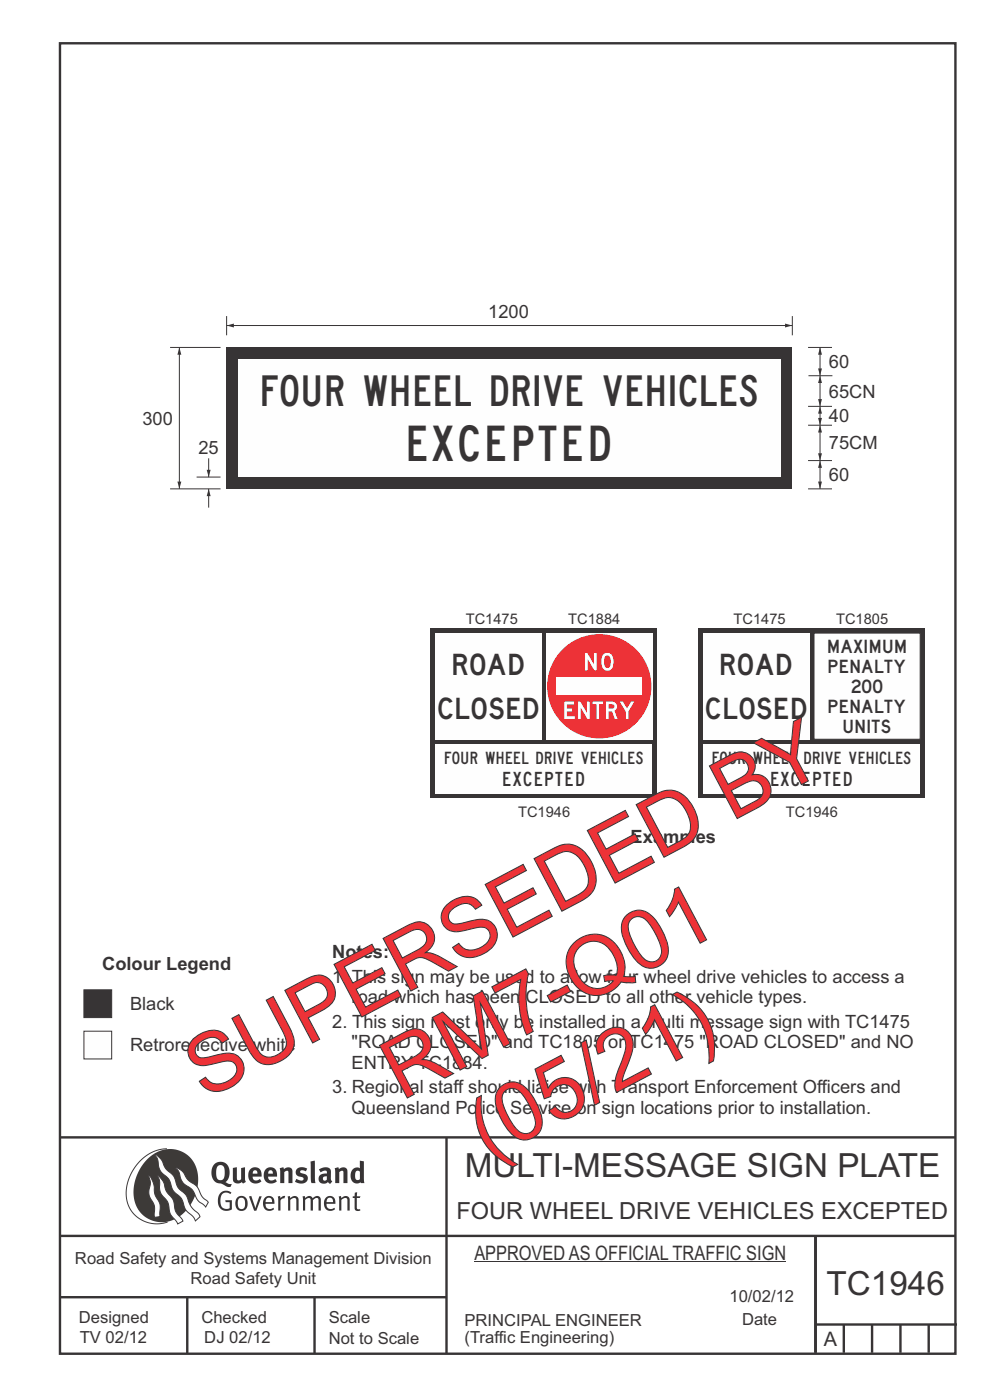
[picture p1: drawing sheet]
<svg xmlns="http://www.w3.org/2000/svg" width="210mm" height="297mm" viewBox="0 0 210 297" stroke-linecap="round" stroke-linejoin="round" font-family="sans-serif">
<g fill="none" stroke="#373435" stroke-width=".51">
<path d="M12.7 9.2h190v278h-190zM12.7 241.3h190M94.7 241.4v45.8M12.7 275.2h82M12.7 262.2h190.1M39.7 275.2v12M66.7 275.2v12M173 262.1v24.9M173 281h30M179 281v6M185 281v6M191 281v6"/>
<path d="M197 281v6"/>
</g>
<path d="M35.4 243.7a9.5 9.5 0 0 0-8.6 10.4 6.5 6.5 0 0 0 8.8 5.1" fill="none" stroke="#3d3a38" stroke-width=".21"/>
<path d="M31.3 245.9a6.1 6.1 0 0 1 7.3-1.6 6.1 6.1 0 0 1 3.4 6.6 8.8 8.8 0 0 1-7.2 8.4 6.1 6.1 0 0 1-6.4-7.5 10.5 10.5 0 0 1 2.9-5.9z" fill-rule="evenodd" fill="#3d3a38"/>
<g fill="#fefefe" stroke="#3d3a38" stroke-width=".21">
<path d="M31.6 249.4l.3 .3 .6 1.2 .4 2.5 1 2 .1 2.7-1.2 .2-.1-2.5-.9-1.8-.2-.7 .3-2.4z" fill-rule="evenodd"/>
<path d="M37.1 247.7l.6 .1 .9 .6 1.3 1.9 1.9 1.5 1.1 2.1 1.3 1.2-.6 1-1.6-1.5-1.2-2.2-2-1.5-.5-.9-.4-1.5z" fill-rule="evenodd"/>
<path d="M32.8 244.9l.4 .1 .9 .8 1 2.1 1.7 1.5 .9 2.5 1.7 1.6 1.2 2.5 1.6 1.6 .2 .5-1 .9-.4-.9-1.6-1.5-1-2.4-1.7-1.7-.9-2.4-1.8-1.7-.3-.9-.3-1.6z" fill-rule="evenodd"/>
<path d="M33.4 249.4l.5 .3 .7 1 .7 2 1.5 1.9 .5 2.5 1.4 1.8 .1 .1-1.1 .7-1.6-2.2-.6-2.5-1.4-1.9-.3-1v-1.6z" fill-rule="evenodd"/>
</g>
<g fill="#373435">
<path d="M46.8 253.1l.5-.4 .6-.1 .7 .1 .5 .3-.2 .3-.9-.3-.8 .2-.3 .7-.1 1.1 .1 .6 .3 .5 .5 .3 .6 .1 .4-.2v-1.3h-.8l-.1-.4h1.4v2l-.7 .2-.8 .1-.6-.2-.5-.5-.3-.8-.1-.9 .2-.8z" fill-rule="evenodd"/>
<path d="M50.7 254.3l.7-.2 .5 .5 .1 1.2-.2 .4-.3 .3h-.5l-.4-.4-.2-1.1zM50.4 254l-.5 1.1 .2 1.2 .8 .6 1-.2 .4-.4 .2-.5v-.8l-.2-.7-.3-.4-.5-.2h-.6z" fill-rule="evenodd"/>
<path d="M52.8 253.8l.5-.1 .9 2.6 .8-2.5h.5l-1.1 3h-.5z" fill-rule="evenodd"/>
<path d="M56.6 254.2l.4-.1 .4 .1 .2 .3 .1 .5h-1.4zM56.2 254l-.4 1v.7l.3 .6 .3 .4 .6 .2 1-.3 .2-.1-.2-.3-.6 .3-.7-.2-.3-.2-.1-.6v-.1h1.9l-.2-1.2-.8-.5-.5 .1z" fill-rule="evenodd"/>
<path d="M58.9 253.8l.5-.1 .1 .5 .4-.4 .6-.1-.2 .5-.4 .1-.4 .3v2.2h-.5z" fill-rule="evenodd"/>
<path d="M61 253.8h.5a.24 .24 0 0 0 .1 .3 .24 .24 0 0 0 .3-.2l.8-.2 .6 .5v2.6h-.4l-.1-2.3-.1-.3-.3-.1-.8 .5v2.2h-.5z" fill-rule="evenodd"/>
<path d="M64.2 253.8h.4a.23 .23 0 0 0 .2 .3 .23 .23 0 0 0 .3-.2l.5-.2 .5 .2a.23 .23 0 0 0 .3 .2 .23 .23 0 0 0 .2-.1l.8-.3 .6 .4 .1 2.7h-.5v-2.3l-.1-.3-.3-.1-.8 .5v2.2h-.5v-2.3l-.1-.3h-.3l-.8 .4v2.2h-.4z" fill-rule="evenodd"/>
<path d="M69.5 254.2l.5-.1 .4 .1 .2 .8h-1.3zM69.2 254l-.5 1 .1 .7 .2 .6 .4 .4 .4 .2 1.1-.3 .2-.1-.2-.3-.6 .3-.7-.2-.3-.3v-.6h1.9l-.2-1.2-.4-.3-.5-.2-.5 .1z" fill-rule="evenodd"/>
<path d="M71.8 253.8h.5a.24 .24 0 0 0 .1 .3 .24 .24 0 0 0 .4-.2l.7-.2 .6 .5 .1 2.6h-.5v-2.3l-.1-.3-.4-.1-.8 .5v2.2h-.5z" fill-rule="evenodd"/>
<path d="M75.3 253l.5-.1-.1 .9h.8l-.2 .3h-.6v2.2l.2 .2h.5v.3l-.2 .1-.6-.1-.4-.3v-2.4h-.4v-.3h.4z" fill-rule="evenodd"/>
<path d="M46.2 247.4l.4-.2h.4l.6 .6v1.8l-.2 .5-.4 .2h-.7l-.3-.5-.1-1.6zM45.5 246.9l-.4 .7-.2 .8v1l.3 .9 .7 .6 1 .2 1.6 .7 .4-.1 .3-.5h-.6l-.8-.4 .7-.9 .2-1.5a1.91 1.91 0 0 0-1.1-1.8 1.91 1.91 0 0 0-2.1 .3z" fill-rule="evenodd"/>
<path d="M49.4 247.8l.8-.2 .1 2.5 .1 .2 .3 .1 .4-.3v-2.3l.9-.2v2.6l.2 .5-.7 .3a.39 .39 0 0 0-.7 0h-.8l-.5-.4z" fill-rule="evenodd"/>
<path d="M53.8 248.4l.3-.1h.3l.2 .7h-1zM53.1 248l-.3 .5-.1 .8v.7l.4 .6 .5 .4 .6 .1 .7-.1 .6-.4-.4-.5-.4 .3h-.5l-.4-.1-.2-.4v-.3h1.9l-.1-1-.3-.6-1-.4-.5 .1z" fill-rule="evenodd"/>
<path d="M57.1 248.4l.2-.1h.4l.2 .7h-1zM56.4 248l-.4 .6-.1 .8 .1 .7 .4 .5 .5 .4 .6 .1 .6-.1 .6-.4-.3-.5-.6 .3h-.5l-.4-.6v-.2h1.9l-.1-1-.3-.6-.5-.3-.5-.1-.5 .1z" fill-rule="evenodd"/>
<path d="M59.3 247.8l.8-.2 .1 .4 1-.4 .7 .3 .1 .5v2.6h-.8v-2.3l-.3-.3-.6 .3v2.3h-.9z" fill-rule="evenodd"/>
<path d="M63 248l.9-.4 1.3 .3-.3 .6-.9-.2-.3 .2 .1 .3 1 .3 .4 .4v.8l-.4 .6-1.1 .2-1.1-.4 .3-.6 1 .4 .3-.1 .2-.3-.2-.3-.9-.3-.4-.3-.2-.6z" fill-rule="evenodd"/>
<path d="M68.6 249.7l.7-.2v.8l-.3 .2-.3-.1-.2-.3zM67.6 248.1l.4 .6 .8-.4 .5 .2a.35 .35 0 0 1 0 .5 .35 .35 0 0 1-.5 0l-1 .4-.2 .9 .2 .4 .3 .3h1.1a.49 .49 0 0 1 .8 .2l.5-.6-.3-.4v-1.7l-.2-.5-.4-.3-.6-.1z" fill-rule="evenodd"/>
<path d="M71 247.8l.8-.2 .1 .4 .9-.4 .7 .3 .2 .5v2.6h-.8l-.1-2.3-.2-.3-.6 .3v2.3h-.9z" fill-rule="evenodd"/>
<path d="M75.6 248.5l.3-.1 .4 .2v1.5l-.3 .2h-.4l-.2-.4-.1-.9zM76.3 246.2v1.3a.19 .19 0 0 1 0 .3 .19 .19 0 0 1-.3-.1l-.8 .1-.6 .5-.2 .9 .1 1 .3 .5 .6 .3h.6l.5-.2v.2h.8l-.1-4.6z" fill-rule="evenodd"/>
<path d="M65.9 246.4l.9-.2 .1 4.8h-.8l-.1-.3z" fill-rule="evenodd"/>
</g>
<path d="M100.6 267.7h66.2" fill="none" stroke="#373435" stroke-width=".21"/>
<path d="M17.8 218.8h5.9v5.8h-5.9z" fill-rule="evenodd" fill="#fefefe" stroke="#373435" stroke-width=".21"/>
<path d="M17.8 210h5.9v5.9h-5.9z" fill-rule="evenodd" fill="#373435" stroke="#373435" stroke-width=".21"/>
<path d="M173.9 90.2v7.5" fill="none" stroke="#373435" stroke-width=".21"/>
<g fill="#373435">
<path d="M173.5 96.2h.9l-.5 1.5z"/>
<path d="M173.9 90.2l.5 1.6h-.9z"/>
</g>
<path d="M48.1 69.1h120" fill="none" stroke="#373435" stroke-width=".21"/>
<g fill="#373435">
<path d="M166.5 68.6l1.6 .5-1.6 .4z"/>
<path d="M48.1 69.1l1.5-.5v.9z"/>
<path d="M48.1 73.7h120v30h-120z" fill-rule="evenodd"/>
</g>
<path d="M50.6 76.2h115v25h-115z" fill-rule="evenodd" fill="#fefefe"/>
<path d="M48.1 67.1v4M168.1 67.1v4M171.4 73.7h5.1M171.5 79.7h5.1M171.4 97.7h5.1M173.9 86.2v4M171.4 103.7h5.1" fill="none" stroke="#373435" stroke-width=".21"/>
<g fill="#373435">
<path d="M173.9 86.2l.5 1.5h-.9z"/>
<path d="M173.5 88.7h.9l-.5 1.5z"/>
</g>
<path d="M173.9 97.7v6" fill="none" stroke="#373435" stroke-width=".21"/>
<g fill="#373435">
<path d="M173.5 102.2h.9l-.5 1.5z"/>
<path d="M173.9 97.7l.5 1.6h-.9z"/>
</g>
<path d="M44.3 97.2v4M171.4 90.2h5.1M171.4 86.2h5.1" fill="none" stroke="#373435" stroke-width=".21"/>
<path d="M43.8 99.7h.9l-.4 1.5z" fill="#373435"/>
<path d="M36.1 73.7h10.7M38 73.7v30M36.1 103.7h10.7M41.7 101.2h5.1" fill="none" stroke="#373435" stroke-width=".21"/>
<g fill="#373435">
<path d="M37.6 102.2h.9l-.5 1.5z"/>
<path d="M38 73.7l.5 1.6h-.9z"/>
</g>
<path d="M44.3 103.7v4" fill="none" stroke="#373435" stroke-width=".21"/>
<path d="M44.3 103.7l.4 1.6h-.9z" fill="#373435"/>
<path d="M173.9 73.7v6" fill="none" stroke="#373435" stroke-width=".21"/>
<g fill="#373435">
<path d="M173.5 78.2h.9l-.5 1.5z"/>
<path d="M173.9 73.7l.5 1.6h-.9z"/>
</g>
<path d="M173.9 79.7v6.5" fill="none" stroke="#373435" stroke-width=".21"/>
<g fill="#373435">
<path d="M173.5 84.7h.9l-.5 1.5z"/>
<path d="M173.9 79.7l.5 1.6h-.9z"/>
<path d="M91.4 133.3h48v36h-48z" fill-rule="evenodd"/>
<path d="M114.9 133.3h1v24h-1z" fill-rule="evenodd"/>
</g>
<path d="M115.9 134.3h22.5v22.5h-22.5z" fill-rule="evenodd" fill="#ed3237"/>
<g fill="#fefefe">
<path d="M92.4 134.3h22.5v22.5h-22.5z" fill-rule="evenodd"/>
<path d="M92.4 157.8h46v10.5h-46z" fill-rule="evenodd"/>
<path d="M115.9 134.3h22.5v22.5h-22.5z" fill-rule="evenodd"/>
</g>
<circle cx="127.1" cy="145.6" r="11.1" fill="#ed3237"/>
<path d="M127.1 144.4v2.4" fill="none" stroke="#373435" stroke-width=".21"/>
<g fill="#fefefe">
<path d="M118.1 143.7h18.1v3.7h-18.1z" fill-rule="evenodd"/>
<path d="M124.1 138.5h.5l1.4 2.4v-2.4h.6v3.7h-.5l-1.4-2.4v2.4h-.6z" fill-rule="evenodd"/>
<path d="M128.1 138.7a2.56 2.56 0 0 0 .2 3.5 1.3 1.3 0 0 0 1.8-1.4 1.82 1.82 0 0 0-1.2-2.3zM128.5 139.2a.68 .68 0 0 1 .7 0 .68 .68 0 0 1 .3 .7v.5a.9 .9 0 0 1-.9 1.3 2.15 2.15 0 0 1-.1-2.5z" fill-rule="evenodd"/>
<path d="M119.7 148.8h2.1v.6h-1.5v.9h1v.6h-1v1.1h1.6v.5h-2.2z" fill-rule="evenodd"/>
<path d="M122.6 148.8h.5l1.4 2.4v-2.4h.6v3.7h-.5l-1.4-2.4v2.4h-.6z" fill-rule="evenodd"/>
<path d="M125.7 148.8h2.2v.6h-.8v3.1h-.6v-3.1h-.8z" fill-rule="evenodd"/>
<path d="M129.1 149.4h.8a.45 .45 0 0 1 .4 .5 .45 .45 0 0 1-.4 .4h-.8zM128.5 148.8v3.7h.6v-1.6h.7l.6 1.6h.6l-.6-1.7a1.03 1.03 0 0 0 .5-1.2 1.03 1.03 0 0 0-1-.8z" fill-rule="evenodd"/>
<path d="M131.4 148.8h.7l.9 1.5 .9-1.5h.7l-1.3 2.1v1.6h-.6v-1.6z" fill-rule="evenodd"/>
</g>
<g fill="#373435">
<path d="M148.2 133.3h48v36h-48z" fill-rule="evenodd"/>
<path d="M171.7 133.3h1v24h-1z" fill-rule="evenodd"/>
</g>
<path d="M172.7 134.3h22.5v22.5h-22.5z" fill-rule="evenodd" fill="#ed3237"/>
<path d="M172.7 134.3h22.5v22.5h-22.5z" fill-rule="evenodd" fill="#fefefe" stroke="#373435" stroke-width=".21"/>
<g fill="#fefefe">
<path d="M149.2 134.3h22.5v22.5h-22.5z" fill-rule="evenodd"/>
<path d="M149.2 157.8h46v10.5h-46z" fill-rule="evenodd"/>
</g>
<g font-size="17.6" fill="#ed3237">
<text x="43.5" y="233.3" transform="rotate(-28 43.5 233.3)">SUPERSEDED BY</text>
<text x="85.2" y="233.6" transform="rotate(-28 85.2 233.6)">RM7-Q01</text>
<text x="103.5" y="246.2" transform="rotate(-28 103.5 246.2)">(05/21)</text>
</g>
<text font-size="7.5" fill="#373435" x="86.7" y="97.7">EXCEPTED</text>
<g font-size="7.1" fill="#373435">
<text x="98.6" y="249.6">MULTI-MESSAGE SIGN PLATE</text>
<text x="175.3" y="274.7">TC1946</text>
</g>
<text font-size="6.5" fill="#373435" x="55.7" y="86.2">FOUR WHEEL DRIVE VEHICLES</text>
<text font-size="5" fill="#373435" x="96.8" y="258.6">FOUR WHEEL DRIVE VEHICLES EXCEPTED</text>
<g font-size="4.5" fill="#373435">
<text x="96.2" y="143.1">ROAD</text>
<text x="153" y="143.1">ROAD</text>
<text x="93" y="152.5">CLOSED</text>
<text x="149.8" y="152.5">CLOSED</text>
</g>
<g font-size="4.2" fill="#373435">
<text x="100.6" y="267.2">APPROVED AS OFFICIAL TRAFFIC SIGN</text>
<text x="174.7" y="285.6">A</text>
</g>
<g font-size="3.9" fill="#373435">
<text x="103.6" y="67.5">1200</text>
<text x="175.8" y="78.1">60</text>
<text x="175.8" y="84.3">65CN</text>
<text x="175.8" y="89.6">40</text>
<text x="30.2" y="90.1">300</text>
<text x="175.8" y="95.3">75CM</text>
<text x="42.1" y="96.2">25</text>
<text x="175.8" y="102.1">60</text>
<text x="133.8" y="178.8">Examples</text>
<text x="70.5" y="203.3">Notes:</text>
<text x="21.7" y="205.9">Colour Legend</text>
<text x="70.5" y="208.5">1. This sign may be used to allow four wheel drive vehicles to access a</text>
<text x="27.6" y="214.2">Black</text>
<text x="74.6" y="212.8">road which has been CLOSED to all other vehicle types.</text>
<text x="70.5" y="218">2. This sign must only be installed in a multi message sign with TC1475</text>
<text x="27.6" y="222.9">Retroreflective white</text>
<text x="74.6" y="226.7">ENTRY TC1884.</text>
<text x="74.6" y="222.4">&quot;ROAD CLOSED&quot; and TC1805 or TC1475 &quot;ROAD CLOSED&quot; and NO</text>
<text x="70.5" y="231.9">3. Regional staff should liaise with Transport Enforcement Officers and</text>
<text x="74.6" y="236.3">Queensland Police Service on sign locations prior to installation.</text>
</g>
<g font-size="3.5" fill="#373435">
<text x="15.9" y="268.1">Road Safety and Systems Management Division</text>
<text x="40.4" y="272.5">Road Safety Unit</text>
<text x="16.7" y="280.6">Designed</text>
<text x="42.7" y="280.6">Checked</text>
<text x="69.7" y="280.6">Scale</text>
<text x="98.5" y="281.3">PRINCIPAL ENGINEER</text>
<text x="154.7" y="276.2">10/02/12</text>
<text x="157.4" y="281.2">Date</text>
<text x="16.9" y="284.8">TV 02/12</text>
<text x="43.3" y="284.9">DJ 02/12</text>
<text x="69.7" y="285.2">Not to Scale</text>
<text x="98.5" y="284.8">(Traffic Engineering)</text>
</g>
<g font-size="3.1" fill="#373435">
<text x="98.8" y="132.3">TC1475</text>
<text x="120.5" y="132.3">TC1884</text>
<text x="155.6" y="132.3">TC1475</text>
<text x="177.4" y="132.3">TC1805</text>
<text x="109.9" y="173.4">TC1946</text>
<text x="166.7" y="173.4">TC1946</text>
</g>
<g font-size="3" fill="#373435">
<text x="106.8" y="166.7">EXCEPTED</text>
<text x="163.6" y="166.7">EXCEPTED</text>
</g>
<g font-size="2.8" fill="#373435">
<text x="175.7" y="138.4">MAXIMUM</text>
<text x="175.8" y="142.7">PENALTY</text>
<text x="180.7" y="147">200</text>
<text x="175.8" y="151.2">PENALTY</text>
<text x="179" y="155.4">UNITS</text>
</g>
<g font-size="2.6" fill="#373435">
<text x="94.4" y="162.1">FOUR WHEEL DRIVE VEHICLES</text>
<text x="151.2" y="162.1">FOUR WHEEL DRIVE VEHICLES</text>
</g>
</svg>
